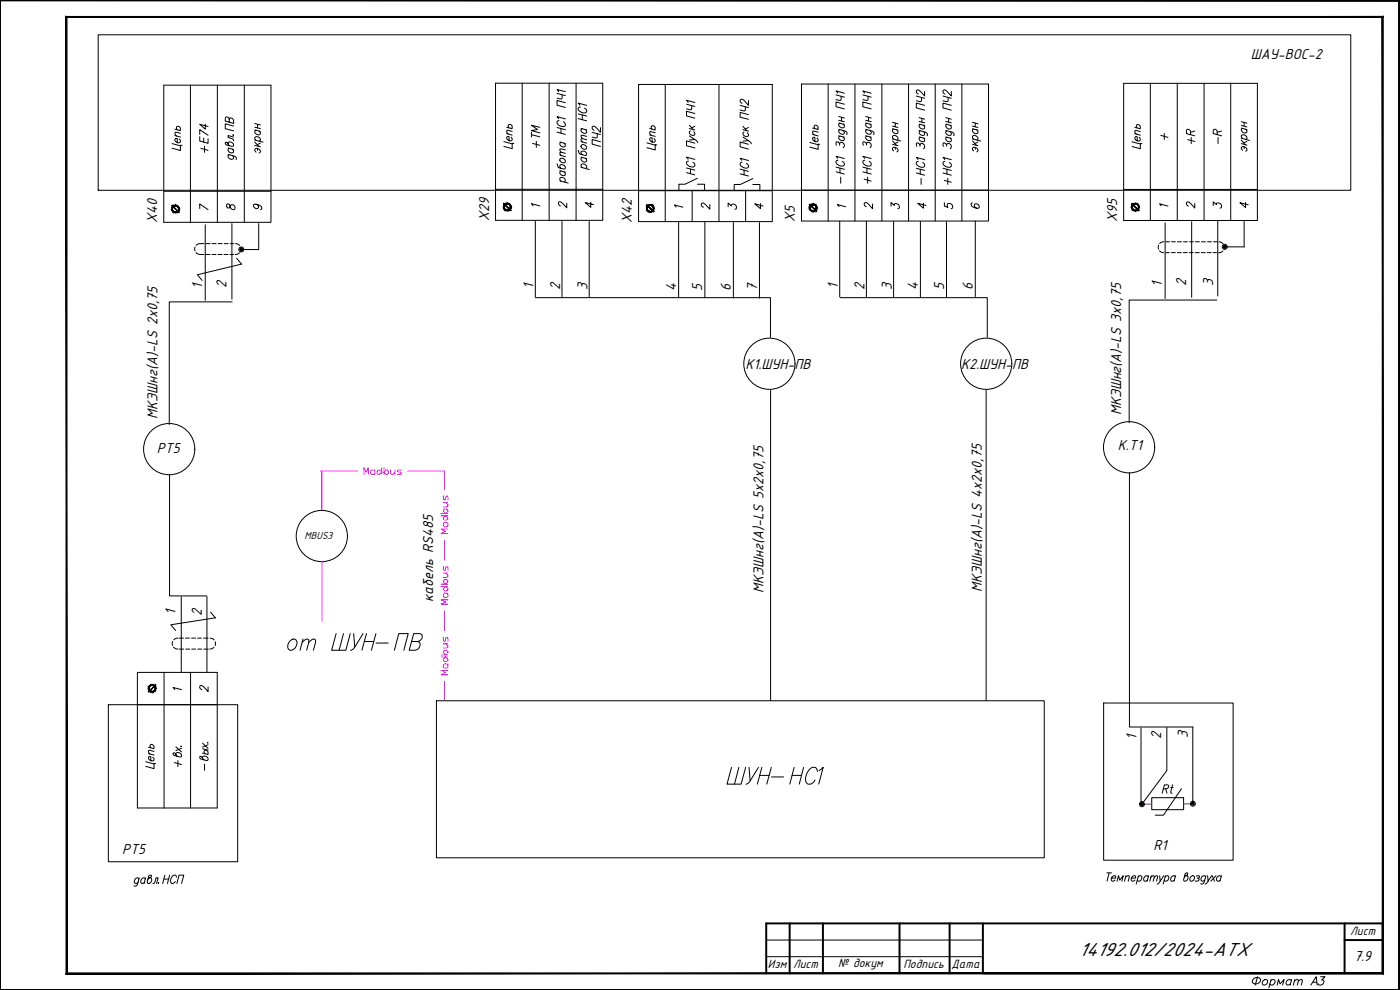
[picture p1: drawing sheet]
<svg xmlns="http://www.w3.org/2000/svg" width="420mm" height="297mm" viewBox="0 0 420 297" stroke-linecap="round" stroke-linejoin="round" font-family="sans-serif">
<!-- layer: 0 -->
<g fill="none" stroke="#000" stroke-width=".3">
<path d="M29.5 10.4h375.9v46.7h-375.9zM49.1 25.6h32.2v41.1h-32.2zM57.1 25.6v41.1M61.6 37.2v1.6l-1.7-1.5 2.5 .7M65.2 25.6v41.1M68.8 35.8l-.5-.7-.6 .1-.1 1.2 2.5 .6-.1-1.2-.7-.4-.5 .4v.9M70.1 37.8l-2.5-.6v1.4l2.5 .7M73.3 25.6v41.1M148.7 25h32.2v41.1h-32.2zM152.1 38.2l1.6 .4M152.8 38.3l-.1-.1a.55 .55 0 0 1 0-.8 .55 .55 0 0 1 .8 .1l.2 .4-.2 .7M153.7 39.4l-1.5-.3-.1 .5 .4 .6"/>
<path d="M156.7 25v41.1M159.5 39.7v1.4M162 38.2l-2.5-.6 1.8 1.2-1.8 .4 2.5 .7M164.8 25v41.1M167.2 39.7l2.5 .6M167.2 38.3l2.5 .6M167.2 28l2.5 .7M167.6 35.6l-.4-.6 2.5 .7M167.6 27.5l-.4-.6 2.5 .6M167.8 36.2h-.3a.88 .88 0 0 0-.3 1 .88 .88 0 0 0 .9 .6l.6 .2a.75 .75 0 0 0 1-.5 .75 .75 0 0 0-.6-1M168.4 38.6v1.4M168.7 28.4l-.1 1.2-1.4-.2"/>
<path d="M169.7 30.8l-2.5-.6v1.4l2.5 .6M172.9 25v41.1M173.5 35.6l2.6 .7M173.5 34.2l2.6 .6M174 31.6l-.5-.7 2.6 .7M174.2 32.1l-.3 .1a.72 .72 0 0 0-.4 .7 .72 .72 0 0 0 .7 .6l.9 .4a.75 .75 0 0 0 1-.5 .75 .75 0 0 0-.7-.9M174.4 38.6l1.7 .4M174.8 38.6l-.3 .2a.93 .93 0 0 0 .4 1.1 .93 .93 0 0 0 1.2-.2l-.4-.8M174.8 34.5v1.4M177.7 39.7l2.5 .7M180.2 38.3v1.4l-1.2-1.3-.6-.5h-.4l-.3 .7 .6 .5M191.6 25.3h40.2v41.2h-40.2z"/>
<path d="M199.6 25.3v41.2M206 31.3l2.5 .6M206.5 30.7l-.5-.6 2.5 .7M206.9 38.6l1.6 .4M206.9 37.6l1.2 1.3M207.2 39.3a.85 .85 0 0 0 0 1.2 .85 .85 0 0 0 1.2 0 .66 .66 0 0 0-.2-1M207.6 31.7l-.1 1.2-1.5-.2M208.5 34.1l-2.5-.7v1.4l2.5 .7M208.5 37.9l-.9 .4M215.8 25.3v41.2M222.1 31.6l2.5 .7M223 38.9l1.6 .5"/>
<path d="M223 37.9l1.2 1.3M223.3 39.6a.85 .85 0 0 0 0 1.2 .85 .85 0 0 0 1.2 0 .66 .66 0 0 0-.2-.9M223.7 32l-.1 1.2-1.5-.2M224.6 34.4l-2.5-.7v1.5l2.5 .6M224.6 30.2v1.4l-1.2-1.3-.8-.6a.62 .62 0 0 0-.5 .7 .62 .62 0 0 0 .6 .6M224.6 38.3l-.9 .4M240.5 25.2h56.2v41.1h-56.2zM243.9 38.4l1.6 .4M244.6 38.6l-.3-.7a.61 .61 0 0 1 .7-.4 .61 .61 0 0 1 .5 .6l-.2 .7M245.5 39.7l-1.5-.3v.7l.3 .4M248.5 25.2v41.1M250.9 28.5l2.5 .7"/>
<path d="M251.4 27.9l-.5-.6 2.5 .7M251.7 38.8l2.3 .7 .2 .4-.1 .5M251.7 36.9l1.7 .4M251.7 35l1.7 .4M251.7 36.1l1.7 .4M252.1 38.9l-.1 .1a.89 .89 0 0 0 .1 1.2 .89 .89 0 0 0 1.2 0 .63 .63 0 0 0-.3-1M252.1 37l-.3 .1a.93 .93 0 0 0 .4 1.1 .93 .93 0 0 0 1.2-.2l-.4-.8M252.4 28.9l-.1 1.2-1.4-.2M252.6 35.2v1.1M253.4 31.3l-2.5-.7v1.4l2.5 .7M256.6 25.2v41.1M259 28.5l2.5 .7"/>
<path d="M259.5 27.9l-.5-.6 2.5 .7M259.8 38.8l2.3 .7 .2 .4-.1 .5M259.8 36.9l1.7 .4M259.8 35l1.7 .4M259.8 36.1l1.7 .4M260.2 38.9l-.1 .1a.87 .87 0 0 0 .2 1.1 .87 .87 0 0 0 1.2-.1l-.4-.8M260.2 37l-.3 .1a.91 .91 0 0 0 .4 1.1 .91 .91 0 0 0 1.2-.2l-.4-.8M260.5 28.9l-.1 1.2-1.4-.2M260.6 35.2v1.1M261.5 31.3l-2.5-.7v1.4l2.5 .7M264.7 25.2v41.1M272.7 25.2v41.1"/>
<path d="M275 28.8l2.5 .7M275.8 39.1l2.3 .8 .2 .3-.1 .5M275.8 37.2l1.7 .5M275.8 35.3l1.7 .5M275.8 36.4l1.7 .5M276.2 39.3h-.1a.86 .86 0 0 0 .2 1.2 .86 .86 0 0 0 1.2-.2l-.3-.8M276.2 37.3a.86 .86 0 0 0-.1 1.2 .86 .86 0 0 0 1.2 .1l.2-.5-.3-.5M276.6 29.2l-.2 1.2-.4 .1-1-.3M276.7 35.5v1.1M277.5 31.6l-2.5-.7v1.5l2.5 .6M277.5 27.4v1.4l-2-1.8a.64 .64 0 0 0-.5 .6 .64 .64 0 0 0 .6 .6M280.7 25.2v41.1"/>
<path d="M283 28.8l2.5 .7M283.8 39.1l2.3 .8 .2 .3-.1 .5M283.8 37.2l1.7 .5M283.8 35.3l1.7 .5M283.8 36.4l1.7 .5M284.2 39.3h-.1a.86 .86 0 0 0 .2 1.2 .86 .86 0 0 0 1.2-.2l-.3-.8M284.2 37.3a.86 .86 0 0 0-.1 1.2 .86 .86 0 0 0 1.2 .1l.2-.5-.3-.5M284.6 29.2l-.2 1.2-.4 .1-1-.3M284.7 35.5v1.1M285.5 31.6l-2.5-.7v1.5l2.5 .6M285.5 27.4v1.4l-2-1.8a.64 .64 0 0 0-.5 .6 .64 .64 0 0 0 .6 .6M288.7 25.2v41.1"/>
<path d="M337.2 25h40.2v41.2h-40.2zM345.2 25v41.2M353.3 25v41.2M361.4 25v41.2M369.4 25v41.2M49.1 57.4h32.2M59.9 41v1.3l2.5 .7v-1.4M59.9 40.3v-1.4l2.5 1.7M60.3 44.5l2.1 .6M61.1 41.4v1.2M61.4 43.9v1.8M68.5 46.3l2.2 .8 .3 .3-.2 .5"/>
<path d="M68.5 43.2a.85 .85 0 0 1 1-.6 .85 .85 0 0 1 .6 1l-.5 .3-1.8-.4-.2-.7 .3-.1 .3 .1 .6 .9M68.5 44.4l1.6 .5M68.8 46.4l-.1 .1a.87 .87 0 0 0 .2 1.2 .87 .87 0 0 0 1.2-.2l-.4-.8M68.8 44.5a.83 .83 0 0 0-.1 1.2 .83 .83 0 0 0 1.1 .1l.2-.1a.64 .64 0 0 0-.3-.9M70 40.4l.1 .2-.3-.1M70.1 41.1l-1.6-.4v.6l1.1 .3 .5 .6M148.7 56.8h32.2M151.2 42.5l2.5 .7M152.1 40.1l1.6 .4M153.4 41.1a.68 .68 0 0 1 .1 1.1 .68 .68 0 0 1-1.1-.2l-.3-.8 .4-.3 .3 .1v1.2M154.2 43.1l-.5-.1v1.6l-2.5-.7M159.5 40.4l2.5 .6"/>
<path d="M159.9 43l2.1 .6M161 42.4v1.8M167.2 49.2l.3 1 1.9 .5a.85 .85 0 0 0-.2-1.2 .85 .85 0 0 0-1.2 .2l.4 .8M168 54.3l2.5 .6M168 51.2l1.7 .5M168 46.6l1.7 .4M168 42.6l1.7 .5M168.1 47.6a.95 .95 0 0 1 1.1 0 .95 .95 0 0 1 .3 1.1 .97 .97 0 0 1-1.1 0 .97 .97 0 0 1-.3-1.1zM168.4 54.3l-.4-.8a.91 .91 0 0 1 1.2-.1 .91 .91 0 0 1 .3 1.1l-.2 .1M168.4 51.3a.83 .83 0 0 0-.1 1.2 .83 .83 0 0 0 1.1 .1h.1a.65 .65 0 0 0-.2-1M168.4 42.7a.84 .84 0 0 0-.1 1.2 .84 .84 0 0 0 1.1 .1h.1a.65 .65 0 0 0-.2-1M169.7 46l-1.6-.3v.6l.4 .4"/>
<path d="M169.7 45l-1.6-.3-.1 .4 .5 .6M173.5 45.1l.4 1 1.9 .5a.86 .86 0 0 0-.1-1.1 .86 .86 0 0 0-1.1-.1l-.1 .1a.64 .64 0 0 0 .3 .9M174.4 50.2l2.5 .7M174.4 47.1l1.7 .5M174.4 42.5l1.7 .5M174.5 43.5a.95 .95 0 0 1 1.1 .1 .95 .95 0 0 1 .3 1 .97 .97 0 0 1-1.1 0 .97 .97 0 0 1-.3-1.1zM174.8 50.3a.64 .64 0 0 1-.3-1 .97 .97 0 0 1 1.1 .1 .97 .97 0 0 1 .3 1l-.2 .1M174.8 47.2a.84 .84 0 0 0-.1 1.2 .84 .84 0 0 0 1.1 .1l.3-.5-.4-.5M176.1 41.9l-1.6-.3-.1 .4 .4 .6M176.1 40.9l-1.6-.3-.1 .4 .4 .6M179.2 40.1v.9l-.2 .4-1.3-.3M180.2 42.5l-2.5-.6v1.4l2.5 .6"/>
<path d="M191.6 57.2h40.2M206 51.8l2.5 .7M206 50.4l2.5 .6M206.5 47.8l-.5-.7 2.5 .7M206.6 48.3l-.2 .1a.73 .73 0 0 0-.4 .7 .73 .73 0 0 0 .6 .6l1 .4a.74 .74 0 0 0 1-.5 .74 .74 0 0 0-.7-.9M206.9 40.8l1.6 1.1-1.6 .1M207.2 50.7v1.4M207.7 57.2v9.3M208.5 43l-2.5-.7v1.4l2.5 .7M208.5 41.9l.9 .9M222.1 52.1l2.5 .7M222.1 50.7l2.5 .7"/>
<path d="M222.6 48.1l-.5-.6 2.5 .7M222.7 48.7h-.2a.74 .74 0 0 0-.4 .8 .74 .74 0 0 0 .6 .6l1 .3a.74 .74 0 0 0 1-.5 .74 .74 0 0 0-.7-.9M223 41.1l1.6 1.1-1.6 .2M223.3 51v1.5M223.8 57.2v9.3M224.6 43.3l-2.5-.7v1.5l2.5 .6M224.6 42.2l.9 .9M240.5 57.1h56.2M243 42.7l2.5 .7M243.9 40.3l1.6 .5M245.2 41.4a.62 .62 0 0 1 .3 .5 .62 .62 0 0 1-.3 .6 .86 .86 0 0 1-1.1-.2 .86 .86 0 0 1 0-1.1h.5v1.2M246 43.3l-.5-.1v1.6l-2.5-.7"/>
<path d="M250.9 51.5l2.5 .7M250.9 50.2l2.5 .6M251 43.6v-1h.5l.5 .5a.82 .82 0 0 1 1.2-.2 .82 .82 0 0 1 .1 1.2l-.3 .2M251.4 47.5l-.5-.6 2.5 .7M251.5 48.1h-.3a.74 .74 0 0 0-.3 .8 .74 .74 0 0 0 .6 .6l.9 .4a.75 .75 0 0 0 1.1-.5 .75 .75 0 0 0-.7-1M251.7 40.8l1.7 .4M252 43.1v.4M252.1 40.8l-.3 .2a.93 .93 0 0 0 .4 1.1 .93 .93 0 0 0 1.2-.2l-.4-.8M252.1 50.4v1.5M252.3 53.2v1.8M259 51.5l2.5 .7M259 50.2l2.5 .6"/>
<path d="M259.1 43.6v-1l.7 .1 .3 .4a.82 .82 0 0 1 1.1-.2 .82 .82 0 0 1 .2 1.2l-.3 .2M259.3 53.7l2.2 .6M259.5 47.5l-.5-.6 2.5 .7M259.5 48.1h-.2a.73 .73 0 0 0-.3 .8 .73 .73 0 0 0 .5 .6l1 .4a.74 .74 0 0 0 1-.6 .74 .74 0 0 0-.6-.9M259.8 40.8l1.7 .4M260.1 43.1v.4M260.2 40.8l-.3 .2a.91 .91 0 0 0 .4 1.1 .91 .91 0 0 0 1.2-.2l-.4-.8M260.2 50.4v1.5M260.4 53.2v1.8M275 51.9l2.5 .7M275 50.5l2.5 .6M275.1 43.9v-1l.5 .1 .5 .5a.81 .81 0 0 1 1.3-.1 .81 .81 0 0 1-.2 1.2"/>
<path d="M275.5 47.9l-.5-.7 2.5 .7M275.6 48.4l-.2 .1a.73 .73 0 0 0-.4 .7 .73 .73 0 0 0 .6 .6l1 .4a.74 .74 0 0 0 .9-.5 .74 .74 0 0 0-.6-.9M275.8 41.1l1.7 .4M276.1 43.5v.4M276.2 41.2a.86 .86 0 0 0-.1 1.1 .86 .86 0 0 0 1.2 .2l.2-.6-.3-.5M276.2 50.8v1.4M276.4 53.5v1.8M283 51.9l2.5 .7M283 50.5l2.5 .6M283.1 43.9v-1l.5 .1 .5 .5a.81 .81 0 0 1 1.3-.1 .81 .81 0 0 1-.2 1.2M283.4 54.1l2.1 .6M283.5 47.9l-.5-.7 2.5 .7"/>
<path d="M283.6 48.4l-.2 .1a.73 .73 0 0 0-.4 .7 .73 .73 0 0 0 .6 .6l1 .4a.74 .74 0 0 0 .9-.5 .74 .74 0 0 0-.6-.9M283.8 41.1l1.7 .4M284.1 43.5v.4M284.2 41.2a.86 .86 0 0 0-.1 1.1 .86 .86 0 0 0 1.2 .2l.2-.6-.3-.5M284.2 50.8v1.4M284.4 53.5v1.8M337.2 56.8h40.2M58.5 74.1v1.2M58.8 75.8l1 .5 1.4 .1M61.3 73.1h-1.5l-.9 .5M61.8 76.4h1.2M61.9 73.1h1.2"/>
<path d="M63.6 76.4h1.2M63.7 73.1h1.2M65.4 76.4h1.2M65.5 73.1h1.2M67.2 76.4h1.2M67.3 73.1h1.2M69 76.4h1.1M69.1 73.1h1.1M70.7 73.1l1.2 .5M71 77.5l1.5 1.7M71.9 75.8l-1.3 .6M72.2 74.2v1.1"/>
<path d="M72.3 74.9h5.3M72.5 79.2l-13.1 3.2M347.7 73.6v1.1M348 75.3l.6 .4 .6 .1M349.3 72.5l-1.3 .6M349.9 75.8h1M350 72.5h1M351.5 75.8h1.2M351.6 72.5h1.2M353.3 75.8h1.2M353.4 72.5h1.2M355.1 75.8h1.2"/>
<path d="M355.2 72.5h1.2M356.9 75.8h1.2M357 72.5h1.2M358.7 75.8h1.2M358.8 72.5h1.2M360.5 75.8h1.2M360.6 72.5h1.2M362.3 75.8h1.2M362.4 72.5h1.2M364.1 75.8h1M364.2 72.5h1M365.8 72.5l.9 .3 .3 .3"/>
<path d="M367 75.3l-.6 .5h-.7M367.4 73.6l-.1 1.2M368.1 74.1h5.3M59.2 82.4l1.5 1.7M51.3 187.4l1.4 1.8M51.8 192.5v1.2M52.1 194.2l.6 .4 .6 .1M53.4 191.5l-1.2 .5M53.7 194.8h1.4M53.7 191.5h1.4M55.7 191.5h1.2M55.8 194.8h1.1"/>
<path d="M57.5 191.5h1.2M57.5 194.8h1.2M59.3 191.5h1.2M59.4 194.8h1.1M61.1 191.5h1.3M61.1 194.8h1.4M63 191.5l1.3 .5M63.2 183.7l1.5 1.7-13.3 2M64.2 194.2l-.6 .4-.7 .1M64.6 192.6v1.1M32.5 211.4h38.8v47.2h-38.8zM41.2 201.7h24v40.7h-24z"/>
<path d="M41.2 211.4h24M49.2 201.7v40.7M57.2 201.7v40.7M131 210.3h182.4v47.1h-182.4zM331.2 210.9h38.9v47.2h-38.9zM43.7 228.5l2.5 .7M44.6 226.1l1.6 .5M44.6 224.2l1.6 .4M45.3 224.4l-.3-.4a.55 .55 0 0 1 .4-.7 .55 .55 0 0 1 .7 .4l.1 .7-.2 .2M45.8 227.2a.64 .64 0 0 1 .3 1 .89 .89 0 0 1-1.1-.1 .89 .89 0 0 1-.2-1.1h.5v1.2M46.2 225.5l-1.5-.3-.1 .4 .4 .7M46.7 229.1l-.5-.1v1.6l-2.5-.7"/>
<path d="M52.3 228.8l2.2 .6M52.8 226.4v-.3a.93 .93 0 0 1 1.2-.2 .93 .93 0 0 1 .4 1.1l-.4 .1-1.8-.5-.3-.3 .2-.4a.77 .77 0 0 1 .8 .7l.3 .3M52.8 224.1l1.7 1.5M53.4 228.2v1.8M54.4 223.8l.1 .2-.3-.1M54.5 224.5l-1.7 .7M60.8 227.5a.84 .84 0 0 1 .9-.7 .84 .84 0 0 1 .7 .8v.5l-.4 .1-1.8-.5-.3-.3 .2-.4a.77 .77 0 0 1 .8 .7l.3 .3M60.8 226l1.6 .4M60.8 224.6l1.6 .5M60.8 223l1.6 1.6M61.4 229.3v1.8M61.5 226.1l-.2-.6a.67 .67 0 0 1 1-.2 .67 .67 0 0 1-.1 1"/>
<path d="M62.4 222.8v.2l-.2-.1M62.4 223.5l-1.6 .6M345.7 239.3h9.5v3.6h-9.5zM354.6 236.6l-5.4 8h-2.5M41.7 263.8l-.1-.2a.81 .81 0 0 0-1.2 .4 .81 .81 0 0 0 .5 1.1l.5-.4M41.8 263.4l-.7 2.3-.4 .2-.5-.1M43.6 263.8l-.1-.3a.93 .93 0 0 0-1.1 .4 .93 .93 0 0 0 .1 1.2l.8-.4M43.7 263.4l-.4 1.7M44.9 263.4a.88 .88 0 0 1 .6 1.1 .88 .88 0 0 1-1.1 .6l-.2-.5 .5-1.8 .7-.1a.77 .77 0 0 1-.7 .8l-.3 .3M45.9 265.1l.4-.1 .2-.4 .3-1.2h.7l-.5 1.7M47.6 264.8l-.1 .3 .1-.1M49.2 263.8h1.4"/>
<path d="M49.5 262.6l-.7 2.5M50.9 262.6l-.7 2.5M53 263.2l-.1-.3a.74 .74 0 0 0-.7-.3 .74 .74 0 0 0-.6 .6l-.4 .9a.75 .75 0 0 0 .5 1 .75 .75 0 0 0 .9-.6M53.1 265.1l.6-2.5h1.5l-.7 2.5M332.2 261.9h1.4M332.9 261.9l-.7 2.5M333.6 263.5h1.2v-.5a.87 .87 0 0 0-1.1 .2 .87 .87 0 0 0 .1 1.2l.8-.3M335.2 264.4l.5-1.7 .3 1.4 1.1-1.4-.4 1.7M337.8 263.2l.6-.5 .5 .2-.3 1.5M337.9 262.7l-.4 1.7M339.6 263.5h1.2v-.5a.87 .87 0 0 0-1.2 .2 .87 .87 0 0 0 .2 1.2l.8-.3M341.6 263.1a.61 .61 0 0 1 .5-.4 .61 .61 0 0 1 .6 .4 .84 .84 0 0 1-.3 1.1 .84 .84 0 0 1-1.1-.1"/>
<path d="M341.7 262.7l-.7 2.5M344.6 263.1a.84 .84 0 0 0-1.2-.1 .84 .84 0 0 0-.1 1.2l.1 .1a.66 .66 0 0 0 .9-.2M344.7 262.7l-.4 1.7M345.4 263.2l.6-.5 .4 .2-.3 1.5M345.5 262.7l-.4 1.7M346.4 263.2l.6-.5 .4 .2-.3 1.5M348 262.7l.2 1.7 1-1.7M348.2 264.4l-.9 .8M349.7 263.1a.62 .62 0 0 1 .5-.4 .62 .62 0 0 1 .6 .4 .84 .84 0 0 1-.3 1.1 .84 .84 0 0 1-1.1-.1M349.8 262.7l-.7 2.5M352.7 263.1a.84 .84 0 0 0-1.2-.1 .84 .84 0 0 0-.1 1.2l.1 .1a.65 .65 0 0 0 .9-.2M352.8 262.7l-.5 1.7"/>
<path d="M355.9 262.7a.86 .86 0 0 1 .6 1.1 .86 .86 0 0 1-1 .6l-.3-.5 .5-1.7 .4-.3 .3 .1a1.12 1.12 0 0 1-1 1.1M357.3 263.1a.65 .65 0 0 1 1.2 0 .87 .87 0 0 1-.3 1.1 .87 .87 0 0 1-1.1-.1zM359 262.9h1a.51 .51 0 0 1-.7 .6M359.6 263.5l.2 .2-.1 .5-.4 .2-.7-.1M361.8 263.1l-.1-.1a.87 .87 0 0 0-1.1 .2 .87 .87 0 0 0 .2 1.2l.8-.3M361.9 262.7l-.7 2.3-.4 .2-.5-.1M362.4 262.7l.2 1.7 1-1.7M362.6 264.4l-.9 .8M363.8 262.7l.7 1.7M365 262.7l-1.6 1.7M366.5 263.1a.51 .51 0 0 0-.9-.2l-.5 .8 .2 .6a.66 .66 0 0 0 .9-.2M366.6 262.7l-.5 1.7"/>
<circle cx="52.7" cy="62.7" r="1"/>
<circle cx="152.2" cy="62.1" r="1"/>
<circle cx="195.2" cy="62.5" r="1.01"/>
<circle cx="244" cy="62.4" r=".99"/>
<circle cx="340.8" cy="62.1" r="1"/>
<circle cx="45.7" cy="206.5" r="1"/>
</g>
<path d="M53.7 62.7l-.1 .4M153.2 62.1v.5M196.2 62.5l-.2 .4M245 62.4l-.1 .4M341.8 62.2l-.2 .4M45.7 205.5l.4 .1" fill="none" stroke="#fff" stroke-width=".3"/>
<g fill="#fff" stroke="#fff" stroke-width=".3">
<path d="M51.9 62.1l-.2 .6zM51.9 62.1l-.1 1zM51.9 62.1l-.1 1 .2-1.1zM52 62l-.1 1.3zM52.1 61.9l-.2 1.4zM52.1 61.9l-.1 1.5zM52.1 61.9l-.1 1.5zM52.2 61.8l-.1 1.7zM52.2 61.8l-.1 1.7zM52.3 61.8l-.1 1.8zM52.3 61.8l-.1 1.8zM52.4 61.8l-.1 1.8zM52.4 61.8l-.1 1.8zM52.5 61.7l-.1 2zM52.5 61.7l-.1 2zM52.6 61.7l-.1 2zM52.6 61.7l-.1 2zM52.7 61.7l-.2 2zM52.7 61.7l-.1 2zM52.8 61.7l-.2 2zM52.8 61.7l-.1 2zM52.9 61.7l-.2 2zM52.9 61.7l-.1 2zM53 61.8l-.2 1.9zM53 61.8l-.1 1.9zM53.1 61.8l-.2 1.9zM53.1 61.8l-.1 1.9zM53.2 61.8l-.2 1.9zM53.2 61.8l-.1 1.8zM53.3 61.9l-.2 1.7zM53.3 61.9l-.1 1.7zM53.4 62l-.2 1.6zM53.4 62l-.1 1.5zM53.5 62.1l-.2 1.4zM53.5 62.1l-.1 1.3zM53.6 62.3l-.2 1.1zM53.6 62.3l-.1 1 .2-.6zM53.7 62.7l-.2 .6z"/>
<path d="M45.1 207.3l.6 .2zM45.1 207.3l1 .1-.4 .1zM45 207.2l1.1 .2zM45 207.2l1.3 .1zM44.9 207.1l1.4 .2zM44.9 207.1l1.5 .1zM44.8 207l1.6 .2zM44.8 207l1.7 .1zM44.7 207l1.8 .1zM44.7 207h1.8zM44.7 206.8l1.8 .2zM44.7 206.8l1.9 .2zM44.7 206.7l1.9 .3zM44.7 206.7l1.9 .1zM44.7 206.6l1.9 .2zM44.7 206.6l2 .1zM44.7 206.5l2 .2zM44.7 206.5l2 .2zM44.7 206.4l2 .2zM44.7 206.4l2 .2zM44.7 206.3l2 .2zM44.7 206.3l2 .2zM44.7 206.2l2 .2zM44.7 206.2l2 .2zM44.7 206.1l2 .2zM44.7 206.1l2 .2zM44.8 206l1.8 .2zM44.8 206l1.8 .2zM44.9 205.9l1.7 .2zM44.9 205.9l1.7 .2zM44.9 205.9l1.6 .1zM45 205.9l1.5 .1zM45 205.9h1.5zM45.1 205.7l1.4 .2zM45.1 205.7l1.3 .2zM45.2 205.6l1.2 .3zM45.2 205.6l1.1 .1-.6-.2zM45.7 205.5l.6 .2z"/>
<path d="M339.9 61.6l-.2 .6zM339.9 61.6v1l-.2-.4zM340 61.5l-.1 1.1zM340 61.5l-.1 1.3zM340 61.5l-.1 1.3 .2-1.4zM340.1 61.4l-.1 1.5zM340.1 61.4l-.1 1.5zM340.2 61.3l-.1 1.7zM340.2 61.3l-.1 1.7zM340.3 61.2l-.1 1.8zM340.3 61.2l-.1 1.8zM340.4 61.2l-.1 1.9zM340.4 61.2l-.1 1.9zM340.5 61.2l-.1 1.9zM340.5 61.2l-.1 1.9zM340.7 61.2l-.2 1.9zM340.7 61.2l-.2 1.9zM340.7 61.2l-.2 1.9zM340.7 61.2v1.9zM340.8 61.2l-.1 1.9zM340.8 61.2l-.1 1.9zM341 61.2l-.3 1.9zM341 61.2l-.2 1.9zM341 61.2l-.2 1.9zM341 61.2v1.9zM341.1 61.2l-.1 1.9zM341.1 61.2l-.1 1.9zM341.2 61.3l-.2 1.8zM341.2 61.3l-.1 1.8zM341.3 61.4l-.2 1.7zM341.3 61.4l-.1 1.6zM341.4 61.5l-.2 1.5zM341.4 61.5l-.1 1.5zM341.5 61.6l-.2 1.4zM341.5 61.6l-.1 1.3zM341.6 61.7l-.2 1.2zM341.6 61.7l-.1 1.1 .3-.6zM341.8 62.2l-.3 .6z"/>
<path d="M151.4 61.5l-.1 .6zM151.4 61.5l-.1 1.1zM151.6 61.4l-.3 1.2zM151.6 61.4l-.2 1.3zM151.6 61.4l-.2 1.3zM151.6 61.3v1.6zM151.6 61.3v1.6zM151.7 61.2l-.1 1.7zM151.7 61.2l-.1 1.7zM151.8 61.2l-.1 1.8zM151.8 61.2l-.1 1.8zM151.9 61.2l-.1 1.8zM151.9 61.2l-.1 1.8zM152.1 61.2l-.2 1.9zM152.1 61.2l-.2 1.9zM152.1 61.1v2zM152.1 61.1v2zM152.2 61.1l-.1 2zM152.2 61.1l-.1 2zM152.4 61.1l-.3 2zM152.4 61.1l-.2 2zM152.4 61.2l-.2 1.9zM152.4 61.2v1.9zM152.5 61.2l-.1 1.9zM152.5 61.2l-.1 1.9zM152.7 61.2l-.3 1.9zM152.7 61.2l-.2 1.9zM152.7 61.2l-.2 1.9zM152.7 61.2v1.8zM152.8 61.3l-.1 1.7zM152.8 61.3l-.1 1.7zM153 61.4l-.3 1.6zM153 61.4l-.2 1.5zM153 61.5l-.2 1.4zM153 61.5v1.4zM153.2 61.7l-.2 1.2zM153.2 61.7l-.2 1zM153.2 62.1l-.2 .6z"/>
<path d="M194.4 61.9l-.3 .6zM194.4 61.9l-.1 1-.2-.4zM194.4 61.8l-.1 1.1zM194.4 61.8v1.3zM194.4 61.8v1.3l.2-1.4zM194.6 61.7l-.2 1.5zM194.6 61.7l-.2 1.5zM194.6 61.7v1.6zM194.6 61.7v1.6l.2-1.7zM194.8 61.6l-.2 1.8zM194.8 61.6l-.2 1.8zM194.9 61.5l-.1 1.9zM194.9 61.5l-.1 1.9zM194.9 61.5v2zM194.9 61.5v2zM195.1 61.5l-.2 2zM195.1 61.5l-.2 2zM195.2 61.5l-.1 2zM195.2 61.5l-.1 2zM195.2 61.5l-.1 2zM195.2 61.5v2zM195.4 61.5l-.2 2zM195.4 61.5l-.2 2zM195.5 61.5l-.3 2zM195.5 61.5l-.1 2zM195.5 61.6l-.1 1.9zM195.5 61.6v1.9zM195.7 61.7l-.2 1.8zM195.7 61.7l-.2 1.7zM195.7 61.7l-.2 1.7zM195.7 61.7v1.7zM195.8 61.8l-.1 1.6zM195.8 61.8l-.1 1.5zM196 61.9l-.3 1.4zM196 61.9l-.2 1.3zM196 62.1l-.2 1.1zM196 62.1v1l.2-.6zM196.2 62.5l-.2 .6z"/>
<path d="M243.2 61.8l-.2 .6zM243.2 61.8v1l-.2-.4zM243.2 61.8v1zM243.3 61.7l-.1 1.3zM243.3 61.7l-.1 1.3 .3-1.4zM243.5 61.6l-.2 1.5zM243.5 61.6l-.2 1.5zM243.5 61.5v1.6zM243.5 61.5v1.6zM243.6 61.5l-.1 1.7zM243.6 61.5l-.1 1.7zM243.8 61.4l-.2 1.9zM243.8 61.4l-.2 1.9zM243.8 61.4v1.9zM243.8 61.4v1.9zM243.9 61.4l-.1 2zM243.9 61.4l-.1 2zM244.1 61.4l-.3 2zM244.1 61.4l-.2 2zM244.1 61.4l-.2 2zM244.1 61.4v2zM244.2 61.4l-.1 2zM244.2 61.4l-.1 2zM244.3 61.4l-.2 2zM244.3 61.4l-.1 2zM244.4 61.5l-.2 1.9zM244.4 61.5l-.1 1.8zM244.6 61.5l-.3 1.8zM244.6 61.5l-.2 1.8zM244.6 61.6l-.2 1.7zM244.6 61.6v1.6zM244.7 61.7l-.1 1.5zM244.7 61.7l-.1 1.4zM244.9 61.8l-.3 1.3zM244.9 61.8l-.2 1.3zM244.9 61.9l-.2 1.2zM244.9 61.9v1.1zM245 62.4l-.1 .6z"/>
</g>
<g fill="#000" stroke="#000" stroke-width=".3">
<path d="M0 .2h419.8zM0 .2h419.9z"/>
<path d="M419.8 .2v296.7zM419.9 .2v296.8z"/>
<path d="M52.7 61.6l.3 .2zM52.7 61.6l.3 .2zM52.2 61.7l.5-.1v.2zM52.2 61.7l.5 .1zM51.9 62l.4-.2zM51.9 62l.4-.2zM51.9 62h.1l-.3 .3zM51.7 62.3l.3-.3zM51.7 62.3l-.1 .4zM51.8 62.3l-.2 .4zM51.6 62.7l.1 .4zM51.7 62.7v.4zM51.7 63.1l.2 .4zM51.8 63.1l.1 .4zM51.9 63.5l.1-.1 .2 .3zM52 63.4l.2 .3zM52.3 63.6l.4 .2-.5-.1zM52.3 63.6l.4 .2zM52.7 63.6l.4 .1-.4 .1zM52.7 63.6l.4 .1zM53 63.6l.4-.1zM53 63.6l.4-.1zM53.3 63.4l.4-.3-.3 .4zM53.5 63.1l-.2 .3 .4-.3zM53.8 62.7l-.1 .4h-.2zM53.6 62.7l-.1 .4 .3-.4zM53.7 62.3l.1 .4h-.2zM53.5 62.3l.1 .4 .1-.4zM53.4 62l.3 .3h-.2zM53.3 62l.2 .3zM53.1 61.7l.3 .3zM53.1 61.7l.2 .3z"/>
<path d="M51.6 61.7l2.1 2.1zM51.6 61.6l2.2 2.1z"/>
<path d="M152.2 61l.5 .1-.1 .2zM152.2 61l.4 .3zM151.8 61.1l.4-.1v.2zM151.8 61.1l.1 .2 .3-.1zM151.5 61.4l.3-.3 .1 .2zM151.5 61.4l.4-.1zM151.5 61.4l.1 .1-.3 .2zM151.3 61.7l.3-.2zM151.3 61.7l-.1 .4zM151.4 61.8l-.2 .3zM151.2 62.1l.1 .5zM151.3 62.1v.5zM151.3 62.6l.1-.1 .1 .4zM151.4 62.5l.1 .4zM151.5 62.9l.1-.1 .2 .3zM151.6 62.8l.2 .3zM151.9 63l.3 .2zM151.9 63l.3 .2zM152.2 63.1h.5zM152.2 63.1h.5zM152.6 63l.4-.1zM152.6 63l.4-.1zM152.9 62.8l.3-.2-.2 .3zM153.1 62.5l-.2 .3 .3-.2zM153.3 62.1l-.1 .5-.1-.1zM153.2 62.1l-.1 .4 .2-.4zM153.2 61.7l.1 .4h-.1zM153.1 61.8l.1 .3v-.4zM153 61.4l.2 .3-.1 .1zM153 61.4l.1 .4zM152.7 61.1l.3 .3zM152.7 61.1l.2 .4z"/>
<path d="M151.1 61.1l2.3 2zM151.2 61l2.2 2.1z"/>
<path d="M195.2 61.5h.4zM195.2 61.5l.3 .2zM194.7 61.5h.5zM194.7 61.5l.5 .1zM194.4 61.8l.4-.1zM194.4 61.8l.4-.1zM194.4 61.8l.1 .1-.3 .2zM194.2 62.1l.3-.2zM194.2 62.1l-.1 .4zM194.3 62.2l-.2 .3zM194.1 62.5l.1 .4zM194.2 62.5v.4zM194.2 62.9h.1l.1 .4zM194.3 62.9l.1 .4zM194.4 63.3l.1-.2 .2 .4zM194.5 63.1l.2 .4zM194.8 63.4l.4 .2-.5-.1zM194.8 63.4l.4 .2zM195.2 63.4l.4 .1zM195.2 63.4l.4 .1zM195.5 63.4l.4-.1zM195.5 63.4l.4-.1zM195.8 63.1l.3-.2-.2 .4zM196 62.9l-.2 .2 .3-.2zM196.2 62.5l-.1 .4zM196.1 62.5l-.1 .4zM196.1 62.1l.1 .4zM196 62.2l.1 .3v-.4zM195.9 61.8l.1 .4zM195.9 61.8l.1 .4zM195.6 61.5l.3 .3-.1 .1zM195.6 61.5l.2 .4z"/>
<path d="M194.1 61.5l2.2 2zM194.1 61.5l2.2 2z"/>
<path d="M244.1 61.3l.3 .2zM244.1 61.3l.3 .2zM243.6 61.4l.5-.1v.2zM243.6 61.4l.5 .1zM243.3 61.6l.3-.2zM243.3 61.6l.4-.1zM243.3 61.6l-.3 .4zM243 62l.4-.3zM243 62h.2l-.2 .4zM243.2 62l-.2 .4zM243 62.4h.1l-.1 .4zM243.1 62.4l-.1 .4 .2-.1zM243 62.8l.2-.1 .1 .4zM243.2 62.7l.1 .4zM243.3 63.1l.3 .3zM243.4 63l.2 .4zM243.7 63.2l.4 .2zM243.7 63.2l.4 .2zM244.1 63.3l.3 .1h-.3zM244.1 63.3l.3 .1zM244.4 63.2l.4-.1zM244.4 63.2l.4-.1zM244.7 63l.3-.2zM244.9 62.7l-.2 .3zM245.1 62.4l-.2 .3zM245 62.4l-.1 .3zM245 62l.1 .4zM244.9 62l.1 .4zM244.8 61.6l.2 .4zM244.7 61.7l.2 .3-.1-.4zM244.4 61.4l.4 .2zM244.4 61.4l.3 .3z"/>
<path d="M242.9 61.4l2.2 2.1zM242.9 61.4l.1-.2 2.2 2.2z"/>
<path d="M340.7 61.1l.5 .1-.1 .1zM340.7 61.1l.4 .2zM340.3 61.2l.4-.1v.1zM340.3 61.2h.4zM340 61.4l.3-.2 .1 .1zM340 61.4l.4-.1zM340 61.4l-.3 .4zM339.7 61.8l.4-.3zM339.7 61.8h.2l-.2 .4zM339.9 61.8l-.2 .4zM339.7 62.2v.4zM339.8 62.2l-.1 .4 .2-.1zM339.7 62.6l.2-.1 .1 .4zM339.9 62.5l.1 .4zM340.1 62.8l.2 .3zM340.1 62.8l.2 .3zM340.4 63l.3 .2-.4-.1zM340.4 63l.3 .2zM340.7 63.1h.5zM340.7 63.1h.5zM341.1 63l.4-.1zM341.1 63l.4-.1zM341.4 62.8l.3-.2-.2 .3zM341.6 62.5l-.2 .3zM341.8 62.2l-.2 .3zM341.7 62.2l-.1 .3zM341.7 61.8l.1 .4zM341.6 61.8l.1 .4zM341.5 61.4l.2 .4zM341.4 61.5l.2 .3-.1-.4zM341.2 61.2l.3 .2zM341.2 61.2l-.1 .1 .3 .2z"/>
<path d="M339.6 61.2l2.2 2zM339.7 61l2.1 2.2z"/>
<path d="M44.7 206.1l.1 .1-.2 .3zM44.8 206.2l-.2 .3zM44.6 206.5h.1v.5zM44.7 206.5v.5zM44.7 207l.1-.1 .1 .4zM44.8 206.9l.1 .4zM44.9 207.3l.4 .2zM45 207.2l.3 .3zM45.3 207.4l.4 .2-.4-.1zM45.3 207.4l.4 .2zM45.7 207.5h.4zM45.7 207.5h.4l-.1-.1zM46 207.4l.4-.1-.3 .2zM46 207.4l.4-.1zM46.3 207.2l.4-.2zM46.5 206.9l-.2 .3 .4-.2zM46.7 206.5v.5zM46.6 206.5l-.1 .4zM46.7 206.1v.4zM46.5 206.2l.1 .3 .1-.4zM46.4 205.8l.1 .4zM46.4 205.8l.1 .4zM46.1 205.6l.3 .2-.1 .1zM46.1 205.6l.2 .3zM45.7 205.5l.3 .2zM45.7 205.5l.3 .2zM45.3 205.6l.4-.1zM45.3 205.6h.4zM44.9 205.8l.4-.2zM44.9 205.8l.4-.1zM44.9 205.8l-.2 .3zM44.7 206.1l.1 .1 .2-.3z"/>
<path d="M46.7 205.4l-2 2.2zM44.5 207.5l2.2-2.1z"/>
<path d="M.1 .2l-.1 296.8zM0 .2v296.8z"/>
<path d="M19.8 4.9v287.3l.3-.3zM19.8 4.9l.3 .3v286.7zM19.8 4.9l.3 .3 395-.3zM20.1 5.2l395-.3-.3 .3zM415.1 4.9l-.3 .3 .3 287zM414.8 5.2l.3 287-.3-.3zM19.8 292.2h395.3l-.3-.3zM19.8 292.2l.3-.3h394.7z"/>
<path d="M.1 296.9l419.8 .1zM.1 296.9l419.8 .1z"/>
</g>
<!-- layer: SYMS -->
<g fill="none" stroke="#000" stroke-width=".3">
<path d="M61.6 67.4v22.7M69.6 67.1v22.7M77.6 67.1v7.8M160.7 66.4v22.7M168.7 66.4v22.7M176.8 66.4v22.7M203.7 66.6v22.7M211.5 66.7v22.7M220.1 66.7v22.7M227.9 66.8v22.7M252 66.4v22.7M260 66.4v22.7"/>
<path d="M268.2 66.4v22.7M276.2 66.4v22.7M284.1 66.5v22.7M292.7 66.3v22.7M349.7 66.9v22.7M357.6 66.5v22.7M365.5 66.2v22.6M373.4 66.3v7.8M69.7 90.6h-18.9v36.8M160.7 89.3h70.5v11.9M252.1 89.3h44.2v11.9M365.2 90h-26.3v36.8"/>
<path d="M50.9 142.5v36.3h11.1M339 141.8v76.3h19.1M54.4 179.1v22.6M62.1 179v22.7M342.4 218.4v22.8M350.2 218.3v13M358 218.3v22.6"/>
<circle cx="72.4" cy="74.9" r=".74"/>
<circle cx="72.4" cy="74.9" r=".44"/>
<circle cx="72.4" cy="74.9" r=".23"/>
<circle cx="367.6" cy="74" r=".74"/>
<circle cx="367.6" cy="74" r=".44"/>
<circle cx="367.6" cy="74" r=".23"/>
<circle cx="230.9" cy="109.1" r="7.7"/>
<circle cx="296" cy="109.1" r="7.7"/>
<circle cx="50.8" cy="134.8" r="7.7"/>
<circle cx="338.9" cy="134.2" r="7.7"/>
<circle cx="96.6" cy="160.8" r="7.7"/>
<circle cx="342.7" cy="241.3" r=".74"/>
<circle cx="342.7" cy="241.3" r=".44"/>
<circle cx="342.7" cy="241.3" r=".23"/>
<circle cx="358" cy="241.1" r=".74"/>
<circle cx="358" cy="241.1" r=".44"/>
<circle cx="358" cy="241.1" r=".23"/>
</g>
<path d="M237 277.1v14.9M247 277.1v14.9M270 277.1v14.9M285 277.1v14.9M295 277.1v14.9h120v-14.9h-185v14.9M403.5 277.1v14.9M403.5 282.1h11.5" fill="none" stroke="#000" stroke-width=".59"/>
<path d="M230 282.1h65M230 287h65M230 292h65" fill="none" stroke="#000" stroke-width=".3"/>
<path d="M350.1 231.3l-7.4 10" fill="none" stroke="#000" stroke-width=".3"/>
<!-- layer: 0 -->
<path d="M342.7 241.3h3M355.2 241.2h2.9" fill="none" stroke="#f00" stroke-width=".3"/>
<!-- layer: G -->
<path d="M0 .1h419.9v296.9h-419.9zM209.3 53.5l-3.7 1.8h-1.8v1.8M209.3 55.3h2.2v1.8M225.9 53.6l-3.7 1.8h-1.9v1.8M225.9 55.4h2.1v1.8M231.3 117.1v93.2M296 117.1v93.2" fill="none" stroke="#000" stroke-width=".3"/>
<g fill="none" stroke="#f0f" stroke-width=".3">
<path d="M96.3 141.3h10.9M96.6 141.3v11.7M109.2 142.4v-2l.7 1.3 .6-1.3v2M111.2 141.3l.3-.3h.7l.4 .3v.7l-.4 .4h-.7l-.3-.4zM113.2 141.3l.3-.3h.4l.7 .7-.7 .7h-.4l-.3-.4zM114.6 140.4v2M115.2 140.4v2M115.9 141h.3l.3 .3v.7l-.3 .4h-.3l-.7-.7zM117.2 141v1l.4 .4h.3l.6-.7M118.5 141v1.4M120.6 141h-1.1l-.3 .3 .3 .4h.7l.4 .3-.4 .4h-1M122.4 141.3h11v5.6"/>
<path d="M132.4 154.8h2M132.4 154.1h2M133.1 153.1l.3-.3h.7l.3 .3v.3l-.7 .7-.6-.7zM133.1 148.7v1.1l.3 .3 .3-.3v-.7l.4-.4 .3 .4v1M133.1 150.7h1.3M133.4 156.7h.7l.3 .4v.7l-.3 .3h-.7l-.3-.3v-.7zM133.7 154.8l.7 .6-.3 .7h-.7l-.3-.4v-.3zM133.7 150.7l.7 .7v.4l-.3 .3h-1M134.4 158.7h-2l1.3 .7-1.3 .7h2M96.7 168.5v17.9M132.4 176h2M132.4 175.3h2"/>
<path d="M133.1 178.3l.3-.3h.7l.3 .3v.6l-.3 .4h-.7l-.3-.4zM133.1 176.6l.6-.6 .7 .6v.3l-.3 .4h-.7l-.3-.4zM133.1 170v.9l.3 .4 .7-1.3 .3 .3v1M133.1 171.9h1.3M133.4 173.9h.7l.3 .4v.3l-.7 .7-.6-.7v-.3zM133.4 162.1v6M133.7 171.9l.7 .7v.4l-.3 .3h-1M134.4 179.9h-2l1.3 .7-1.3 .7h2M132.4 197.1h2M132.4 196.5h2M133.1 199.5l.3-.3h.7l.3 .3v.6l-.3 .4h-.7l-.3-.4zM133.1 195.5l.3-.4h.7l.3 .4v.3l-.7 .7-.6-.7z"/>
<path d="M133.1 191.2v.9l.3 .4 .3-.4v-.6l.4-.3 .3 .3v1M133.1 193.2h1.3M133.4 183.3v6M133.7 197.1l.7 .7v.3l-.3 .4h-.7l-.3-.4v-.3zM133.7 193.2l.7 .6v.3l-.3 .4h-1M133.4 204.5v5.5M134.4 201.2h-2l1.3 .6-1.3 .7h2"/>
</g>
<text font-size="9.3" x="85" y="196.5">от ШУН-ПВ</text>
<text font-size="8.8" x="217" y="236.4">ШУН-НС1</text>
<text font-size="7.1" x="374.6" y="297.7">Формат А3</text>
<g font-size="6.2">
<text x="55.4" y="46.2" transform="rotate(-90 55.4 46.2)">Цепь</text>
<text x="197.9" y="46.2" transform="rotate(-90 197.9 46.2)">Цепь</text>
<text x="343.6" y="45.9" transform="rotate(-90 343.6 45.9)">Цепь</text>
<text x="323.8" y="286.8">14192.012/2024-АТХ</text>
</g>
<g font-size="5.7">
<text x="79.7" y="47.3" transform="rotate(-90 79.7 47.3)">экран</text>
<text x="271.3" y="46.9" transform="rotate(-90 271.3 46.9)">экран</text>
<text x="295.3" y="46.9" transform="rotate(-90 295.3 46.9)">экран</text>
<text x="359.5" y="44.4" transform="rotate(-90 359.5 44.4)">+R</text>
<text x="367.6" y="44.4" transform="rotate(-90 367.6 44.4)">-R</text>
<text x="376.1" y="46.6" transform="rotate(-90 376.1 46.6)">экран</text>
<text x="347.5" y="239.2">Rt</text>
</g>
<g font-size="4.9">
<text x="347.1" y="43">+</text>
<text x="58.6" y="64.2">7</text>
<text x="66.7" y="64.2">8</text>
<text x="74.8" y="64.2">9</text>
<text x="166.5" y="63.5">2</text>
<text x="209.2" y="63.9">2</text>
<text x="217.3" y="63.9">3</text>
<text x="258.2" y="63.9">2</text>
<text x="266.3" y="63.9">3</text>
<text x="274.1" y="63.9">4</text>
<text x="282.2" y="63.9">5</text>
<text x="290.3" y="63.9">6</text>
<text x="354.9" y="63.5">2</text>
<text x="363" y="63.5">3</text>
<text x="58.6" y="208.8">2</text>
</g>
<g font-size="4.8">
<text x="375.4" y="17.9">ШАУ-ВОС-2</text>
<text x="47.2" y="67" transform="rotate(-90 47.2 67)">X40</text>
<text x="146.8" y="66.4" transform="rotate(-90 146.8 66.4)">X29</text>
<text x="189.7" y="66.8" transform="rotate(-90 189.7 66.8)">X42</text>
<text x="238.5" y="66.7" transform="rotate(-90 238.5 66.7)">X5</text>
<text x="335.2" y="66.5" transform="rotate(-90 335.2 66.5)">X95</text>
<text x="60.7" y="86.8" transform="rotate(-90 60.7 86.8)">1</text>
<text x="67.9" y="86.4" transform="rotate(-90 67.9 86.4)">2</text>
<text x="160.1" y="86.8" transform="rotate(-90 160.1 86.8)">1</text>
<text x="168.1" y="87.1" transform="rotate(-90 168.1 87.1)">2</text>
<text x="176.3" y="87" transform="rotate(-90 176.3 87)">3</text>
<text x="202.9" y="87.2" transform="rotate(-90 202.9 87.2)">4</text>
<text x="210.8" y="87.3" transform="rotate(-90 210.8 87.3)">5</text>
<text x="219.3" y="87.3" transform="rotate(-90 219.3 87.3)">6</text>
<text x="227.2" y="87.4" transform="rotate(-90 227.2 87.4)">7</text>
<text x="251.4" y="86.8" transform="rotate(-90 251.4 86.8)">1</text>
<text x="259.4" y="87.1" transform="rotate(-90 259.4 87.1)">2</text>
<text x="267.7" y="87" transform="rotate(-90 267.7 87)">3</text>
<text x="275.5" y="87" transform="rotate(-90 275.5 87)">4</text>
<text x="283.3" y="87.1" transform="rotate(-90 283.3 87.1)">5</text>
<text x="292" y="86.9" transform="rotate(-90 292 86.9)">6</text>
<text x="348.7" y="86.2" transform="rotate(-90 348.7 86.2)">1</text>
<text x="356" y="85.8" transform="rotate(-90 356 85.8)">2</text>
<text x="364.1" y="85.8" transform="rotate(-90 364.1 85.8)">3</text>
<text x="223.8" y="110.7">К1.ШУН-ПВ</text>
<text x="288.5" y="110.7">К2.ШУН-ПВ</text>
<text x="47.3" y="125.7" transform="rotate(-90 47.3 125.7)">МКЭШнг(А)-LS 2х0,75</text>
<text x="336.5" y="124.7" transform="rotate(-90 336.5 124.7)">МКЭШнг(А)-LS 3х0,75</text>
<text x="47.1" y="135.9">PT5</text>
<text x="335.4" y="134.9">К.Т1</text>
<text x="229.1" y="177.9" transform="rotate(-90 229.1 177.9)">МКЭШнг(А)-LS 5х2х0,75</text>
<text x="294.6" y="177.5" transform="rotate(-90 294.6 177.5)">МКЭШнг(А)-LS 4х2х0,75</text>
<text x="52.6" y="184.6" transform="rotate(-90 52.6 184.6)">1</text>
<text x="60.6" y="184.9" transform="rotate(-90 60.6 184.9)">2</text>
<text x="130" y="180.5" transform="rotate(-90 130 180.5)">кабель RS485</text>
<text x="341.1" y="222" transform="rotate(-90 341.1 222)">1</text>
<text x="348.4" y="221.6" transform="rotate(-90 348.4 221.6)">2</text>
<text x="356.5" y="221.6" transform="rotate(-90 356.5 221.6)">3</text>
<text x="36.7" y="256.2">PT5</text>
<text x="346.2" y="255">R1</text>
<text x="406.4" y="288.4">7.9</text>
</g>
<g font-size="4.4">
<text x="174.3" y="63.5">4</text>
<text x="225.4" y="63.9">4</text>
<text x="370.8" y="63.5">4</text>
</g>
<g font-size="4">
<text x="405.2" y="280.7">Лист</text>
<text x="230.4" y="290.6">Изм</text>
<text x="238" y="290.6">Лист</text>
<text x="251.5" y="290.2">№ докум</text>
<text x="271.1" y="290.6">Подпись</text>
<text x="285.5" y="290.4">Дата</text>
</g>
<g font-size="3.5">
<text x="158.4" y="63.1">1</text>
<text x="201.1" y="63.5">1</text>
<text x="250.1" y="63.1">1</text>
<text x="346.8" y="63.1">1</text>
<text x="50.8" y="208.1">1</text>
</g>
<text font-size="3.4" x="91.4" y="161.7">MBUS3</text>
</svg>
